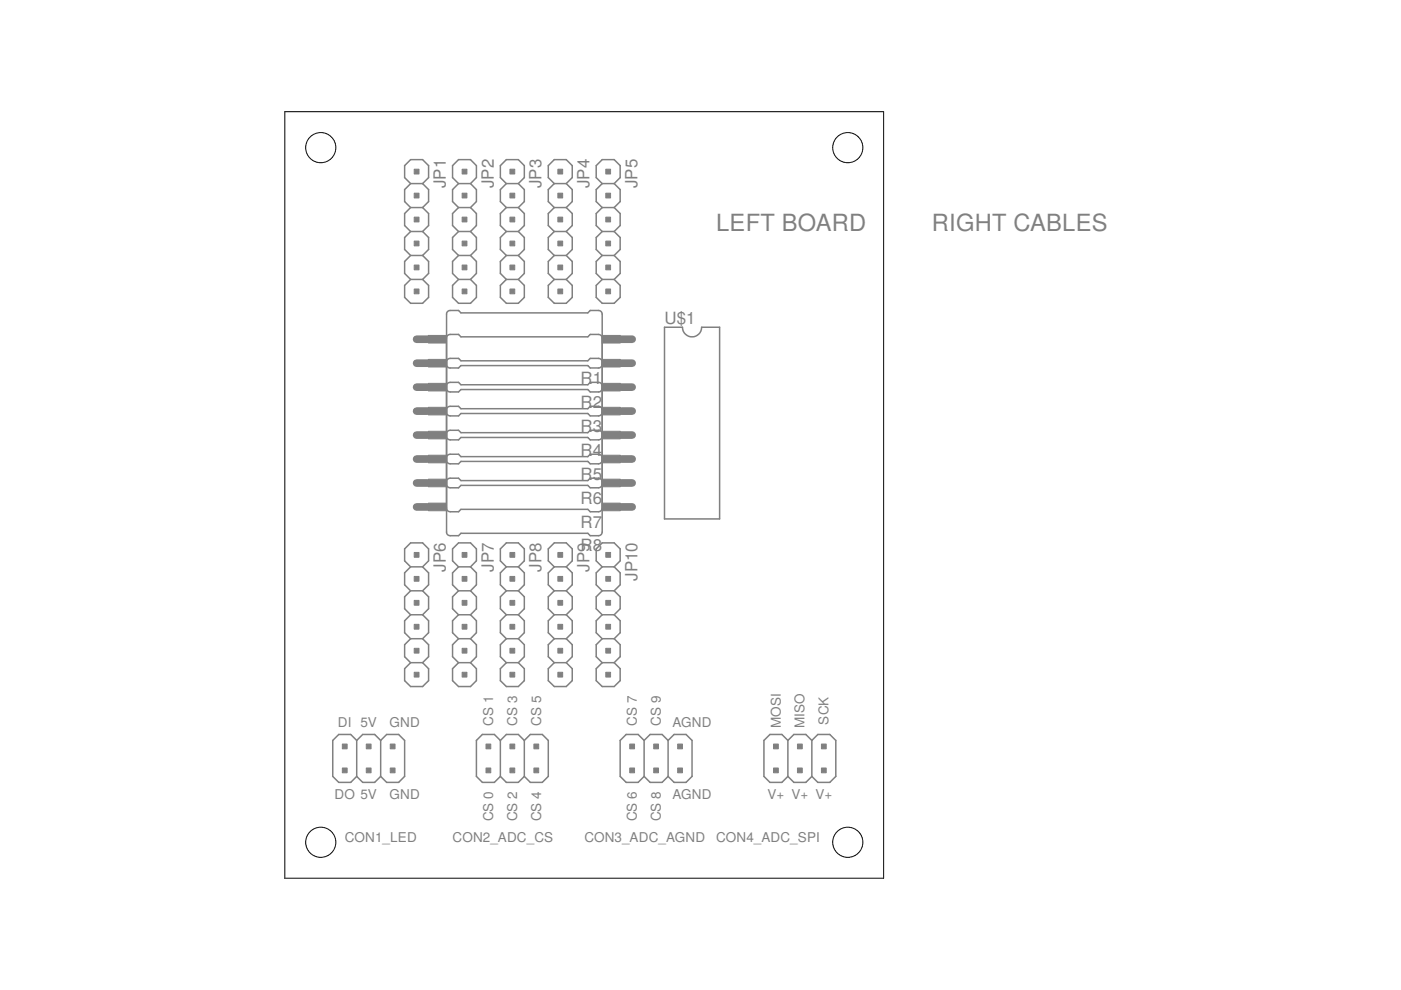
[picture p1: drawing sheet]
<svg xmlns="http://www.w3.org/2000/svg" width="297mm" height="210mm" viewBox="0 0 297 210" stroke-linecap="round" stroke-linejoin="round" font-family="sans-serif">
<g fill="none" stroke="#808080" stroke-width=".32">
<path d="M87.1 38.9l-1.3-1.2v-2.6l1.3-1.3h2.5l1.3 1.3v2.6l-1.3 1.2M87.1 38.9l-1.3 1.3v2.5l1.3 1.3M87.1 38.9h2.5M89.6 38.9l1.3 1.3v2.5l-1.3 1.3M97.2 38.9l-1.3-1.2v-2.6l1.3-1.3h2.6l1.2 1.3v2.6l-1.2 1.2M97.2 38.9l-1.3 1.3v2.5l1.3 1.3M97.2 38.9h2.6M99.8 38.9l1.2 1.3v2.5l-1.2 1.3M107.4 38.9l-1.3-1.2v-2.6l1.3-1.3h2.5l1.3 1.3v2.6l-1.3 1.2M107.4 38.9h2.5M107.4 38.9l-1.3 1.3v2.5l1.3 1.3M109.9 38.9l1.3 1.3v2.5l-1.3 1.3"/>
<path d="M117.5 38.9h2.6M117.5 38.9l-1.3-1.2v-2.6l1.3-1.3h2.6l1.2 1.3v2.6l-1.2 1.2M117.5 38.9l-1.3 1.3v2.5l1.3 1.3M120.1 38.9l1.2 1.3v2.5l-1.2 1.3M127.7 38.9h2.5M127.7 38.9l-1.3-1.2v-2.6l1.3-1.3h2.5l1.3 1.3v2.6l-1.3 1.2M127.7 38.9l-1.3 1.3v2.5l1.3 1.3M130.2 38.9l1.3 1.3v2.5l-1.3 1.3M87.1 59.2l-1.3 1.3v2.6l1.3 1.2h2.5l1.3-1.2v-2.6l-1.3-1.3M87.1 54.2h2.5M87.1 49.1l-1.3 1.3v2.5l1.3 1.3M87.1 59.2h2.5"/>
<path d="M87.1 54.2l-1.3 1.2v2.6l1.3 1.2M87.1 44l-1.3 1.3v2.5l1.3 1.3M87.1 49.1h2.5M87.1 44h2.5M89.6 44l1.3 1.3v2.5l-1.3 1.3M89.6 49.1l1.3 1.3v2.5l-1.3 1.3M89.6 54.2l1.3 1.2v2.6l-1.3 1.2M97.2 54.2h2.6M97.2 59.2h2.6M97.2 44l-1.3 1.3v2.5l1.3 1.3M97.2 49.1h2.6M97.2 54.2l-1.3 1.2v2.6l1.3 1.2"/>
<path d="M97.2 44h2.6M97.2 49.1l-1.3 1.3v2.5l1.3 1.3M97.2 59.2l-1.3 1.3v2.6l1.3 1.2h2.6l1.2-1.2v-2.6l-1.2-1.3M99.8 44l1.2 1.3v2.5l-1.2 1.3M99.8 49.1l1.2 1.3v2.5l-1.2 1.3M99.8 54.2l1.2 1.2v2.6l-1.2 1.2M107.4 54.2h2.5M107.4 59.2h2.5M107.4 49.1h2.5M107.4 44h2.5M107.4 59.2l-1.3 1.3v2.6l1.3 1.2h2.5l1.3-1.2v-2.6l-1.3-1.3M107.4 54.2l-1.3 1.2v2.6l1.3 1.2"/>
<path d="M107.4 49.1l-1.3 1.3v2.5l1.3 1.3M107.4 44l-1.3 1.3v2.5l1.3 1.3M109.9 49.1l1.3 1.3v2.5l-1.3 1.3M109.9 44l1.3 1.3v2.5l-1.3 1.3M109.9 54.2l1.3 1.2v2.6l-1.3 1.2M117.5 54.2h2.6M117.5 59.2h2.6M117.5 49.1h2.6M117.5 44h2.6M117.5 59.2l-1.3 1.3v2.6l1.3 1.2h2.6l1.2-1.2v-2.6l-1.2-1.3M117.5 44l-1.3 1.3v2.5l1.3 1.3M117.5 54.2l-1.3 1.2v2.6l1.3 1.2"/>
<path d="M117.5 49.1l-1.3 1.3v2.5l1.3 1.3M120.1 44l1.2 1.3v2.5l-1.2 1.3M120.1 54.2l1.2 1.2v2.6l-1.2 1.2M120.1 49.1l1.2 1.3v2.5l-1.2 1.3M127.7 54.2h2.5M127.7 59.2h2.5M127.7 49.1h2.5M127.7 44h2.5M127.7 59.2l-1.3 1.3v2.6l1.3 1.2h2.5l1.3-1.2v-2.6l-1.3-1.3M127.7 49.1l-1.3 1.3v2.5l1.3 1.3M127.7 54.2l-1.3 1.2v2.6l1.3 1.2M127.7 44l-1.3 1.3v2.5l1.3 1.3"/>
<path d="M130.2 44l1.3 1.3v2.5l-1.3 1.3M130.2 54.2l1.3 1.2v2.6l-1.3 1.2M130.2 49.1l1.3 1.3v2.5l-1.3 1.3M94.7 77.3l.1 .4 .6 .3h1.8l.5-.5h26.9l.5 .5h1.8l.6-.3 .2-.4M94.7 71.7l.1-.5 .6-.3h1.8l.5 .5h26.9l.5-.5h1.8l.6 .3 .2 .5M94.7 76.8l.1-.5 .6-.3h1.8l.5 .5h26.9l.5-.5h1.8l.6 .3 .2 .5M94.8 66.1l.6-.3h1.8l.5 .5h26.9l.5-.5h1.8l.6 .3 .2 .5v46.2l-.3 .6-.5 .2h-1.8l-.5-.5h-26.9l-.5 .5h-1.8l-.6-.3-.1-.5v-46.2zM140.9 69.4h3.8a2.03 2.03 0 0 0 2 2 2.03 2.03 0 0 0 2.1-2h3.8v40.6h-11.7zM94.7 82.3l.1 .5 .6 .3h1.8l.5-.5h26.9l.5 .5h1.8l.6-.3 .2-.5M94.7 87.4l.1 .5 .6 .3h1.8l.5-.5h26.9l.5 .5h1.8l.6-.3 .2-.5M94.7 92.5l.1 .4 .6 .4h1.8l.5-.5h26.9l.5 .5h1.8l.6-.4 .2-.4M94.7 81.8l.1-.4 .6-.3h1.8l.5 .5h26.9l.5-.5h1.8l.6 .3 .2 .4"/>
<path d="M94.7 97.6l.1 .4 .6 .3h1.8l.5-.5h26.9l.5 .5h1.8l.6-.3 .2-.4M94.7 86.9l.1-.4 .6-.4h1.8l.5 .6h26.9l.5-.6h1.8l.6 .4 .2 .4M94.7 92l.1-.5 .6-.3h1.8l.5 .5h26.9l.5-.5h1.8l.6 .3 .2 .5M94.7 97.1l.1-.5 .6-.3h1.8l.5 .5h26.9l.5-.5h1.8l.6 .3 .2 .5M94.7 102.7l.1 .4 .6 .3h1.8l.5-.5h26.9l.5 .5h1.8l.6-.3 .2-.4M94.7 107.7l.1 .5 .6 .3h1.8l.5-.5h26.9l.5 .5h1.8l.6-.3 .2-.5M94.7 102.2l.1-.5 .6-.3h1.8l.5 .5h26.9l.5-.5h1.8l.6 .3 .2 .5M87.1 120.2l-1.3-1.3v-2.5l1.3-1.3h2.5l1.3 1.3v2.5l-1.3 1.3M87.1 120.2l-1.3 1.3v2.5l1.3 1.3M87.1 125.3l-1.3 1.2v2.6l1.3 1.2M87.1 130.3l-1.3 1.3v2.6l1.3 1.2M87.1 135.4l-1.3 1.3v2.5l1.3 1.3"/>
<path d="M87.1 135.4h2.5M87.1 130.3h2.5M87.1 120.2h2.5M87.1 125.3h2.5M89.6 120.2l1.3 1.3v2.5l-1.3 1.3M89.6 125.3l1.3 1.2v2.6l-1.3 1.2M89.6 130.3l1.3 1.3v2.6l-1.3 1.2M89.6 135.4l1.3 1.3v2.5l-1.3 1.3M97.2 120.2l-1.3-1.3v-2.5l1.3-1.3h2.6l1.2 1.3v2.5l-1.2 1.3M97.2 120.2l-1.3 1.3v2.5l1.3 1.3M97.2 125.3l-1.3 1.2v2.6l1.3 1.2M97.2 130.3l-1.3 1.3v2.6l1.3 1.2"/>
<path d="M97.2 135.4l-1.3 1.3v2.5l1.3 1.3M97.2 135.4h2.6M97.2 130.3h2.6M97.2 120.2h2.6M97.2 125.3h2.6M99.8 120.2l1.2 1.3v2.5l-1.2 1.3M99.8 125.3l1.2 1.2v2.6l-1.2 1.2M99.8 130.3l1.2 1.3v2.6l-1.2 1.2M99.8 135.4l1.2 1.3v2.5l-1.2 1.3M107.4 120.2l-1.3-1.3v-2.5l1.3-1.3h2.5l1.3 1.3v2.5l-1.3 1.3M107.4 120.2l-1.3 1.3v2.5l1.3 1.3M107.4 125.3l-1.3 1.2v2.6l1.3 1.2"/>
<path d="M107.4 130.3l-1.3 1.3v2.6l1.3 1.2M107.4 135.4l-1.3 1.3v2.5l1.3 1.3M107.4 135.4h2.5M107.4 130.3h2.5M107.4 120.2h2.5M107.4 125.3h2.5M109.9 120.2l1.3 1.3v2.5l-1.3 1.3M109.9 125.3l1.3 1.2v2.6l-1.3 1.2M109.9 130.3l1.3 1.3v2.6l-1.3 1.2M109.9 135.4l1.3 1.3v2.5l-1.3 1.3M117.5 120.2l-1.3-1.3v-2.5l1.3-1.3h2.6l1.2 1.3v2.5l-1.2 1.3M117.5 120.2l-1.3 1.3v2.5l1.3 1.3"/>
<path d="M117.5 125.3l-1.3 1.2v2.6l1.3 1.2M117.5 130.3l-1.3 1.3v2.6l1.3 1.2M117.5 135.4l-1.3 1.3v2.5l1.3 1.3M117.5 135.4h2.6M117.5 130.3h2.6M117.5 120.2h2.6M117.5 125.3h2.6M120.1 120.2l1.2 1.3v2.5l-1.2 1.3M120.1 125.3l1.2 1.2v2.6l-1.2 1.2M120.1 130.3l1.2 1.3v2.6l-1.2 1.2M120.1 135.4l1.2 1.3v2.5l-1.2 1.3M127.7 120.2l-1.3-1.3v-2.5l1.3-1.3h2.5l1.3 1.3v2.5l-1.3 1.3"/>
<path d="M127.7 120.2l-1.3 1.3v2.5l1.3 1.3M127.7 125.3l-1.3 1.2v2.6l1.3 1.2M127.7 130.3l-1.3 1.3v2.6l1.3 1.2M127.7 135.4l-1.3 1.3v2.5l1.3 1.3M127.7 135.4h2.5M127.7 130.3h2.5M127.7 120.2h2.5M127.7 125.3h2.5M130.2 120.2l1.3 1.3v2.5l-1.3 1.3M130.2 125.3l1.3 1.2v2.6l-1.3 1.2M130.2 130.3l1.3 1.3v2.6l-1.3 1.2M130.2 135.4l1.3 1.3v2.5l-1.3 1.3"/>
<path d="M75.6 157l1.3-1.3h2.5l1.3 1.3M75.6 157l-1.2-1.3h-2.6l-1.3 1.3v7.6l1.3 1.3h2.6l1.2-1.3M75.6 157v7.6M80.7 157l1.3-1.3h2.5l1.3 1.3v7.6l-1.3 1.3h-2.5l-1.3-1.3M80.7 157v7.6M87.1 140.5l-1.3 1.3v2.5l1.3 1.3h2.5l1.3-1.3v-2.5l-1.3-1.3M87.1 140.5h2.5M97.2 140.5l-1.3 1.3v2.5l1.3 1.3h2.6l1.2-1.3v-2.5l-1.2-1.3M97.2 140.5h2.6M106.1 157l-1.3-1.3h-2.5l-1.3 1.3v7.6l1.3 1.3h2.5l1.3-1.3M106.1 157v7.6M106.1 157l1.3-1.3h2.5l1.3 1.3"/>
<path d="M107.4 140.5l-1.3 1.3v2.5l1.3 1.3h2.5l1.3-1.3v-2.5l-1.3-1.3M107.4 140.5h2.5M111.2 157v7.6M111.2 157l1.2-1.3h2.6l1.2 1.3v7.6l-1.2 1.3h-2.6l-1.2-1.3M117.5 140.5l-1.3 1.3v2.5l1.3 1.3h2.6l1.2-1.3v-2.5l-1.2-1.3M117.5 140.5h2.6M127.7 140.5l-1.3 1.3v2.5l1.3 1.3h2.5l1.3-1.3v-2.5l-1.3-1.3M127.7 140.5h2.5M136.6 157l-1.3-1.3h-2.5l-1.3 1.3v7.6l1.3 1.3h2.5l1.3-1.3M136.6 157l1.2-1.3h2.6l1.2 1.3M136.6 157v7.6M141.6 157l1.3-1.3h2.6l1.2 1.3v7.6l-1.2 1.3h-2.6l-1.3-1.3"/>
<path d="M141.6 157v7.6M167 157l-1.2-1.3h-2.6l-1.2 1.3v7.6l1.2 1.3h2.6l1.2-1.3M167 157l1.3-1.3h2.6l1.2 1.3M167 157v7.6M172.1 157l1.3-1.3h2.5l1.3 1.3v7.6l-1.3 1.3h-2.5l-1.3-1.3M172.1 157v7.6M75.6 164.6l1.3 1.3h2.5l1.3-1.3M106.1 164.6l1.3 1.3h2.5l1.3-1.3M136.6 164.6l1.2 1.3h2.6l1.2-1.3M167 164.6l1.3 1.3h2.6l1.2-1.3"/>
</g>
<g fill="#808080" stroke="#808080" stroke-width=".21">
<path d="M127.7 71.1h3.8v1.6h-3.8z"/>
<path d="M90.8 71.1h3.9v1.6h-3.9z"/>
<path d="M127.7 76.2h3.8v1.6h-3.8z"/>
<path d="M90.8 76.2h3.9v1.6h-3.9z"/>
<path d="M127.7 81.3h3.8v1.6h-3.8z"/>
<path d="M90.8 81.3h3.9v1.6h-3.9z"/>
<path d="M127.7 86.4h3.8v1.6h-3.8z"/>
<path d="M90.8 86.4h3.9v1.6h-3.9z"/>
<path d="M127.7 91.4h3.8v1.6h-3.8z"/>
<path d="M90.8 91.4h3.9v1.6h-3.9z"/>
<path d="M127.7 96.5h3.8v1.6h-3.8z"/>
<path d="M90.8 96.5h3.9v1.6h-3.9z"/>
<path d="M127.7 101.6h3.8v1.6h-3.8z"/>
<path d="M90.8 101.6h3.9v1.6h-3.9z"/>
<path d="M127.7 106.7h3.8v1.6h-3.8z"/>
<path d="M90.8 106.7h3.9v1.6h-3.9z"/>
<path d="M87.8 56.2h1v1h-1z"/>
<path d="M87.8 51.1h1v1h-1z"/>
<path d="M87.8 46h1v1.1h-1z"/>
<path d="M87.8 41h1v1h-1z"/>
<path d="M87.8 35.9h1v1h-1z"/>
<path d="M87.8 61.3h1v1h-1z"/>
<path d="M98 56.2h1v1h-1z"/>
<path d="M98 51.1h1v1h-1z"/>
<path d="M98 46h1v1.1h-1z"/>
<path d="M98 41h1v1h-1z"/>
<path d="M98 35.9h1v1h-1z"/>
<path d="M98 61.3h1v1h-1z"/>
<path d="M108.1 56.2h1v1h-1z"/>
<path d="M108.1 51.1h1v1h-1z"/>
<path d="M108.1 46h1v1.1h-1z"/>
<path d="M108.1 41h1v1h-1z"/>
<path d="M108.1 35.9h1v1h-1z"/>
<path d="M108.1 61.3h1v1h-1z"/>
<path d="M118.3 56.2h1v1h-1z"/>
<path d="M118.3 51.1h1v1h-1z"/>
<path d="M118.3 46h1v1.1h-1z"/>
<path d="M118.3 41h1v1h-1z"/>
<path d="M118.3 35.9h1v1h-1z"/>
<path d="M118.3 61.3h1v1h-1z"/>
<path d="M128.4 56.2h1.1v1h-1.1z"/>
<path d="M128.4 51.1h1.1v1h-1.1z"/>
<path d="M128.4 46h1.1v1.1h-1.1z"/>
<path d="M128.4 41h1.1v1h-1.1z"/>
<path d="M128.4 35.9h1.1v1h-1.1z"/>
<path d="M128.4 61.3h1.1v1h-1.1z"/>
<path d="M87.8 137.5h1v1h-1z"/>
<path d="M87.8 132.4h1v1h-1z"/>
<path d="M87.8 127.3h1v1h-1z"/>
<path d="M87.8 122.2h1v1h-1z"/>
<path d="M87.8 117.1h1v1.1h-1z"/>
<path d="M87.8 142.5h1v1.1h-1z"/>
<path d="M98 137.5h1v1h-1z"/>
<path d="M98 132.4h1v1h-1z"/>
<path d="M98 127.3h1v1h-1z"/>
<path d="M98 122.2h1v1h-1z"/>
<path d="M98 117.1h1v1.1h-1z"/>
<path d="M98 142.5h1v1.1h-1z"/>
<path d="M108.1 137.5h1v1h-1z"/>
<path d="M108.1 132.4h1v1h-1z"/>
<path d="M108.1 127.3h1v1h-1z"/>
<path d="M108.1 122.2h1v1h-1z"/>
<path d="M108.1 117.1h1v1.1h-1z"/>
<path d="M108.1 142.5h1v1.1h-1z"/>
<path d="M118.3 137.5h1v1h-1z"/>
<path d="M118.3 132.4h1v1h-1z"/>
<path d="M118.3 127.3h1v1h-1z"/>
<path d="M118.3 122.2h1v1h-1z"/>
<path d="M118.3 117.1h1v1.1h-1z"/>
<path d="M118.3 142.5h1v1.1h-1z"/>
<path d="M128.4 137.5h1.1v1h-1.1z"/>
<path d="M128.4 132.4h1.1v1h-1.1z"/>
<path d="M128.4 127.3h1.1v1h-1.1z"/>
<path d="M128.4 122.2h1.1v1h-1.1z"/>
<path d="M128.4 117.1h1.1v1.1h-1.1z"/>
<path d="M128.4 142.5h1.1v1.1h-1.1z"/>
<path d="M103 162.8h1.1v1.1h-1.1z"/>
<path d="M103 157.8h1.1v1h-1.1z"/>
<path d="M108.1 157.8h1v1h-1z"/>
<path d="M108.1 162.8h1v1.1h-1z"/>
<path d="M113.2 157.8h1v1h-1z"/>
<path d="M113.2 162.8h1v1.1h-1z"/>
<path d="M133.5 162.8h1v1.1h-1z"/>
<path d="M133.5 157.8h1v1h-1z"/>
<path d="M138.6 157.8h1v1h-1z"/>
<path d="M138.6 162.8h1v1.1h-1z"/>
<path d="M143.7 157.8h1v1h-1z"/>
<path d="M143.7 162.8h1v1.1h-1z"/>
<path d="M164 162.8h1v1.1h-1z"/>
<path d="M164 157.8h1v1h-1z"/>
<path d="M169.1 157.8h1v1h-1z"/>
<path d="M169.1 162.8h1v1.1h-1z"/>
<path d="M174.2 157.8h1v1h-1z"/>
<path d="M174.2 162.8h1v1.1h-1z"/>
<path d="M72.6 162.8h1v1.1h-1z"/>
<path d="M72.6 157.8h1v1h-1z"/>
<path d="M77.7 157.8h1v1h-1z"/>
<path d="M77.7 162.8h1v1.1h-1z"/>
<path d="M82.7 157.8h1.1v1h-1.1z"/>
<path d="M82.7 162.8h1.1v1.1h-1.1z"/>
</g>
<g fill="none" stroke="#808080" stroke-width="1.6">
<path d="M88.3 71.9h2.3M88.3 77h2.3M131.7 71.9h2.3M131.7 77h2.3M88.3 82.1h2.3M88.3 87.2h2.3M88.3 92.2h2.3M88.3 97.3h2.3M131.7 82.1h2.3M131.7 87.2h2.3M131.7 92.2h2.3M131.7 97.3h2.3"/>
<path d="M88.3 102.4h2.3M88.3 107.5h2.3M131.7 102.4h2.3M131.7 107.5h2.3"/>
</g>
<g fill="none" stroke="#000" stroke-width=".21">
<path d="M60.4 23.7h126.9v162.5h-126.9z"/>
<circle cx="68" cy="31.3" r="3.2"/>
<circle cx="179.7" cy="31.3" r="3.2"/>
<circle cx="68" cy="178.6" r="3.2"/>
<circle cx="179.7" cy="178.6" r="3.2"/>
</g>
<g font-size="5" fill="#808080">
<text x="151.8" y="49.1">LEFT BOARD</text>
<text x="197.5" y="49.1">RIGHT CABLES</text>
</g>
<g font-size="3.6" fill="#808080">
<text x="94.5" y="39.9" transform="rotate(-90 94.5 39.9)">JP1</text>
<text x="104.7" y="39.9" transform="rotate(-90 104.7 39.9)">JP2</text>
<text x="114.8" y="39.9" transform="rotate(-90 114.8 39.9)">JP3</text>
<text x="125" y="39.9" transform="rotate(-90 125 39.9)">JP4</text>
<text x="135.1" y="39.9" transform="rotate(-90 135.1 39.9)">JP5</text>
<text x="140.9" y="68.6">U$1</text>
<text x="123.1" y="81.4">R1</text>
<text x="123.1" y="86.5">R2</text>
<text x="123.1" y="91.5">R3</text>
<text x="123.1" y="96.6">R4</text>
<text x="123.1" y="101.7">R5</text>
<text x="123.1" y="106.8">R6</text>
<text x="123.1" y="111.9">R7</text>
<text x="123.1" y="116.9">R8</text>
<text x="94.5" y="121.2" transform="rotate(-90 94.5 121.2)">JP6</text>
<text x="104.7" y="121.2" transform="rotate(-90 104.7 121.2)">JP7</text>
<text x="114.8" y="121.2" transform="rotate(-90 114.8 121.2)">JP8</text>
<text x="125" y="121.2" transform="rotate(-90 125 121.2)">JP9</text>
<text x="135.1" y="123.2" transform="rotate(-90 135.1 123.2)">JP10</text>
</g>
<g font-size="2.9" fill="#808080">
<text x="71.6" y="154.2">DI 5V</text>
<text x="82.6" y="154.2">GND</text>
<text x="104.6" y="153.8" transform="rotate(-90 104.6 153.8)">CS 1</text>
<text x="109.7" y="153.8" transform="rotate(-90 109.7 153.8)">CS 3</text>
<text x="114.7" y="153.8" transform="rotate(-90 114.7 153.8)">CS 5</text>
<text x="135" y="153.8" transform="rotate(-90 135 153.8)">CS 7</text>
<text x="140.1" y="153.8" transform="rotate(-90 140.1 153.8)">CS 9</text>
<text x="142.6" y="154.2">AGND</text>
<text x="165.5" y="154.4" transform="rotate(-90 165.5 154.4)">MOSI</text>
<text x="170.6" y="154.4" transform="rotate(-90 170.6 154.4)">MISO</text>
<text x="175.7" y="153.6" transform="rotate(-90 175.7 153.6)">SCK</text>
<text x="70.9" y="169.4">DO 5V</text>
<text x="82.6" y="169.4">GND</text>
<text x="142.6" y="169.4">AGND</text>
<text x="162.7" y="169.4">V+ V+ V+</text>
<text x="73.1" y="178.6">CON1_LED</text>
<text x="96" y="178.6">CON2_ADC_CS</text>
<text x="104.6" y="174.2" transform="rotate(-90 104.6 174.2)">CS 0</text>
<text x="109.7" y="174.2" transform="rotate(-90 109.7 174.2)">CS 2</text>
<text x="114.7" y="174.2" transform="rotate(-90 114.7 174.2)">CS 4</text>
<text x="123.9" y="178.6">CON3_ADC_AGND</text>
<text x="135" y="174.2" transform="rotate(-90 135 174.2)">CS 6</text>
<text x="140.1" y="174.2" transform="rotate(-90 140.1 174.2)">CS 8</text>
<text x="151.8" y="178.6">CON4_ADC_SPI</text>
</g>
</svg>
